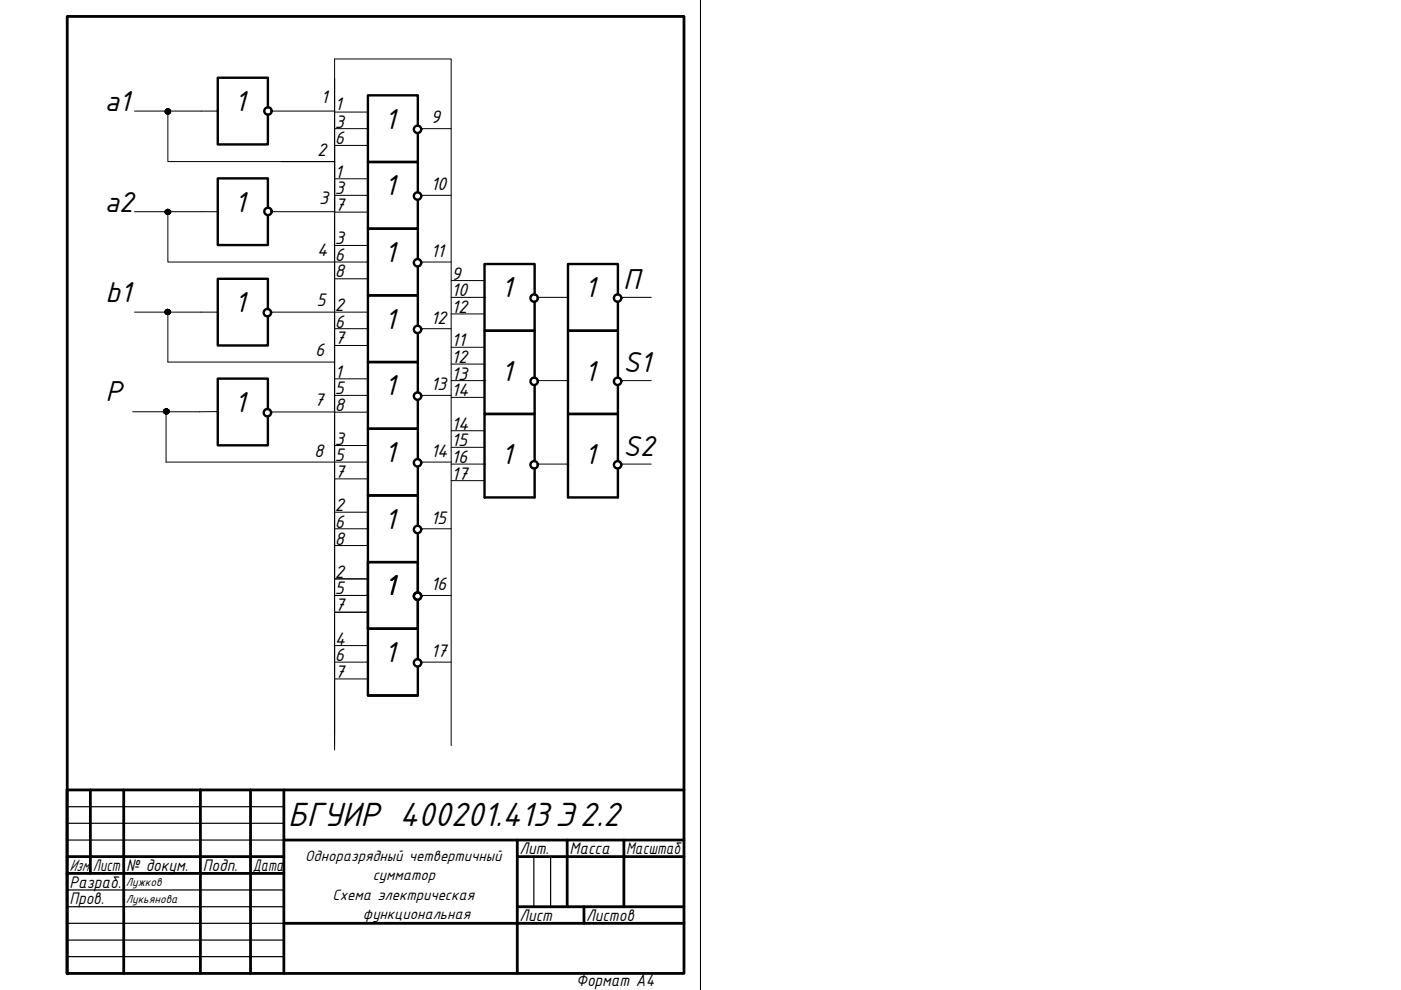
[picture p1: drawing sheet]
<svg xmlns="http://www.w3.org/2000/svg" width="297mm" height="210mm" viewBox="0 0 297 210" stroke-linecap="round" stroke-linejoin="round" font-family="sans-serif">
<!-- layer: 0 -->
<g fill="none" stroke="#000" stroke-width=".59">
<path d="M14.3 3.5h130.7v202.9h-130.7zM19.2 167.5v17.7M26.2 167.5v38.9M42.5 167.5v38.9M53.1 167.5v38.9M60.2 167.5v38.9M60.2 178.1h84.8M109.7 178.1v28.3M120.3 178.1v14.1M132.3 178.1v14.1M145 167.5h-130.8v38.9M14.2 181.6h46"/>
<path d="M14.2 185.2h46M60.2 195.8h84.8M109.7 181.6h35.3M109.7 192.2h35.3M123.8 192.2v3.6"/>
</g>
<path d="M148.5 0v209.9M14.2 171h46M14.2 174.6h46M14.2 178.1h46M109.7 178.1v3.5M14.2 188.7h46M14.2 192.2h46M14.2 199.3h46M14.2 195.8h46M113.2 181.6v10.6M116.7 181.6v10.6M14.2 202.8h46" fill="none" stroke="#000" stroke-width=".25"/>
<g fill="none" stroke="#000" stroke-width=".21">
<path d="M28.5 23.6h17.7M35.6 23.6v10.7h35.3M57.6 23.6h13.3M59.6 34.3h11.3v10.6M70.9 23.7v-7.1v28.3M70.9 30.7v92M70.9 27.3h7.1M70.9 30.8h7.1M70.9 23.8h7.1M70.9 37.9h7.1M89.3 27.3h6.4M28.5 44.9h17.7"/>
<path d="M35.6 44.9v10.7h42.4M57.6 44.9h13.3M70.9 41.4h7.1M70.9 45h7.1M70.9 59.1h7.1M70.9 52h7.1M89.3 41.4h6.4M89.3 55.6h6.4M95.7 59.5h7M28.5 66.2h17.7M35.6 66.2v10.6h35.3M57.5 66.2h20.5"/>
<path d="M70.9 69.7h7.1M70.9 73.3h7.1M89.3 69.7h6.4M95.7 63h7M95.7 66.6h7M95.7 77.2h7M95.7 73.6h7M114.1 63h6.3M131.7 63h6.4M35.2 87.3v10.7h42.8M46.2 87.3h-18.1M57.5 87.3h13.4"/>
<path d="M70.9 83.8h7.1M70.9 87.4h7.1M70.9 80.3h7.1M70.9 94.5h7.1M89.3 98h6.4M89.3 83.8h6.4M95.7 80.7h7M95.7 84.3h7M95.7 98.4h7M95.7 94.8h7M95.7 91.3h7M114.1 80.7h6.3"/>
<path d="M114.1 98.4h6.3M131.7 80.7h6.4M131.7 98.4h6.4M70.9 101.5h7.1M70.9 112.1h7.1M70.9 115.7h7.1M70.9 108.6h7.1M89.3 112.1h6.4M95.7 101.9h7M70.9 129.8h7.1M70.9 126.3h7.1M70.9 122.7h7.1"/>
<path d="M78 136.9h-7.1v21.2M89.3 126.3h6.4M70.9 140.4h7.1M70.9 143.9h7.1M89.3 140.4h6.4M95.7 158.1v-145.6h-24.8v146.5"/>
</g>
<g fill="none" stroke="#000" stroke-width=".51">
<path d="M56.8 22.7v-6.2h-10.6v14.1h10.6v-6.3M88.6 26.6v-6.4h-10.6v14.1h10.6v-6M56.8 44v-6.2h-10.6v14.2h10.6v-6.4M88.6 40.8v-6.5h-10.6v14.2h10.6v-6.1M88.6 54.9v-6.4h-10.6v14.1h10.6v-6.1M56.8 65.5v-6.4h-10.6v14.2h10.6v-6.2M88.6 69.1v-6.5h-10.6v14.2h10.6v-6.1M113.4 62.4v-6.4h-10.7v14.1h10.7v-6.1M131 62.4v-6.4h-10.6v14.1h10.6v-6.1M56.8 86.8v-6.5h-10.6v14.1h10.6v-6.1M88.6 83.2v-6.4h-10.6v14.1h10.6v-6.1M88.6 97.3v-6.4h-10.6v14.1h10.6v-6.1"/>
<path d="M113.4 80.1v-10h-10.7v17.7h10.7v-6.1M113.4 97.8v-10h-10.7v17.7h10.7v-6.2M131 80.1v-10h-10.6v17.7h10.6v-6.1M131 97.8v-10h-10.6v17.7h10.6v-6.2M78 119.2v7.1M88.6 111.5v-6.5h-10.6v14.2h10.6v-6.1M88.6 119.2v6.4v-6.4h-10.6v7.1M78 126.3v7h10.6v-6.1M88.6 139.8v-6.5h-10.6v14.2h10.6v-6.1M78 147.5h10.6"/>
<circle cx="56.8" cy="23.5" r=".78"/>
<circle cx="88.5" cy="27.4" r=".78"/>
<circle cx="56.8" cy="44.8" r=".78"/>
<circle cx="88.5" cy="41.6" r=".78"/>
<circle cx="88.5" cy="55.7" r=".78"/>
<circle cx="56.7" cy="66.3" r=".78"/>
<circle cx="88.5" cy="69.8" r=".78"/>
<circle cx="113.2" cy="63.2" r=".78"/>
<circle cx="130.9" cy="63.2" r=".78"/>
<circle cx="56.7" cy="87.5" r=".78"/>
<circle cx="88.5" cy="84" r=".78"/>
<circle cx="88.5" cy="98.1" r=".78"/>
<circle cx="113.2" cy="98.5" r=".78"/>
<circle cx="113.2" cy="80.8" r=".78"/>
<circle cx="130.9" cy="80.8" r=".78"/>
<circle cx="130.9" cy="98.5" r=".78"/>
<circle cx="88.5" cy="112.3" r=".78"/>
<circle cx="88.5" cy="126.4" r=".78"/>
<circle cx="88.5" cy="140.5" r=".78"/>
</g>
<g fill="#000" stroke="#000" stroke-width=".21">
<path d="M35.5 24.2h.2zM35.5 23.1h.2zM35.3 44.5h.6zM35.5 45.5h.2zM35.5 44.4h.2zM35.5 65.6h.1zM35 86.8h.6zM35.1 87.8h.3zM35.2 86.7h.1z"/>
<path d="M35.5 24.2h.2zM35.5 24.2h.2z"/>
<path d="M35.5 23.1h.2zM35.5 23.1h.2z"/>
<path d="M35.5 23.1h.3zM35.5 23.1h.3z"/>
<path d="M35.4 23.1h.4zM35.4 23.1h.4z"/>
<path d="M35.4 24.1h.4zM35.4 24.1l.3 .1z"/>
<path d="M35.4 23.1l.4 .1zM35.4 23.1l.4 .1z"/>
<path d="M35.4 24.1h.4zM35.4 24.1h.4z"/>
<path d="M35.3 23.2h.6zM35.3 23.2h.6z"/>
<path d="M35.3 24.1h.5zM35.3 24.1h.5z"/>
<path d="M35.3 23.2h.6zM35.3 23.2h.6z"/>
<path d="M35.2 23.2l.8 .1zM35.2 23.2l.8 .1z"/>
<path d="M35.2 24.1h.7zM35.2 24.1h.7z"/>
<path d="M35.3 24.1h.6zM35.3 24.1h.5z"/>
<path d="M35.2 23.3h.8zM35.2 23.3h.8z"/>
<path d="M35.2 24h.8zM35.2 24l.7 .1z"/>
<path d="M35.2 23.3h.9zM35.2 23.3h.9z"/>
<path d="M35.2 24h.8zM35.2 24h.8z"/>
<path d="M35.1 23.3l1 .1zM35.1 23.3l1 .1z"/>
<path d="M35.1 23.9h1zM35.1 23.9l.9 .1z"/>
<path d="M35.1 23.4h1zM35.1 23.4h1z"/>
<path d="M35.1 23.4l1 .1zM35.1 23.4l1 .1z"/>
<path d="M35.1 23.5l1 .1zM35.1 23.5l1 .1z"/>
<path d="M35.1 23.8h1zM35.1 23.8h1z"/>
<path d="M35.1 23.8l1 .1zM35.1 23.8l1 .1z"/>
<path d="M35.1 23.9h1zM35.1 23.9h1z"/>
<path d="M35 23.6h1.1zM35 23.6h1.1z"/>
<path d="M35 23.6h1.1zM35 23.6h1.1z"/>
<path d="M35 23.6l1.1 .1zM35 23.6l1.1 .1z"/>
<path d="M35 23.7h1.1zM35 23.7h1.1z"/>
<path d="M35 23.7h1.1zM35 23.7l1.1 .1z"/>
<path d="M35.5 45.5h.2zM35.5 45.5h.2z"/>
<path d="M35.5 44.4h.2zM35.5 44.4h.2z"/>
<path d="M35.5 44.4h.3zM35.4 44.4h.4z"/>
<path d="M35.4 44.4h.4zM35.4 44.4h.4z"/>
<path d="M35.4 45.4h.4zM35.4 45.4l.3 .1z"/>
<path d="M35.4 44.4l.4 .1zM35.4 44.4l.4 .1z"/>
<path d="M35.4 45.4h.4zM35.4 45.4h.4z"/>
<path d="M35.3 44.5h.6zM35.3 44.5h.6zM35.2 44.5h.7z"/>
<path d="M35.3 45.4h.5zM35.3 45.4h.5z"/>
<path d="M35.2 44.5h.8zM35.2 44.5h.8z"/>
<path d="M35.2 45.4h.7zM35.2 45.4h.7z"/>
<path d="M35.3 45.4h.6zM35.3 45.4h.5z"/>
<path d="M35.2 44.5l.8 .1zM35.2 44.6h.8z"/>
<path d="M35.2 45.3h.8zM35.2 45.3l.7 .1z"/>
<path d="M35.2 44.6h.9zM35.2 44.6h.9z"/>
<path d="M35.2 45.3h.8zM35.2 45.3h.8z"/>
<path d="M35.1 44.6l1 .1zM35.1 44.6l1 .1z"/>
<path d="M35.1 45.2h1zM35.1 45.2l.9 .1z"/>
<path d="M35.1 44.7h1zM35.1 44.7h1z"/>
<path d="M35.1 44.7l1 .1zM35.1 44.7l1 .1z"/>
<path d="M35.1 44.8h1zM35.1 44.8h1z"/>
<path d="M35.1 45.1h1zM35.1 45.1h1z"/>
<path d="M35.1 45.1l1 .1zM35.1 45.1l1 .1z"/>
<path d="M35.1 45.2h1zM35.1 45.2h1z"/>
<path d="M35 44.8l1.1 .1zM35 44.8l1.1 .1z"/>
<path d="M35 44.9h1.1zM35 44.9h1.1z"/>
<path d="M35 44.9l1.1 .1zM35 44.9l1.1 .1z"/>
<path d="M35 45l1.1 .1zM35 45l1.1 .1z"/>
<path d="M35 45.1h1.1zM35 45.1h1.1z"/>
<path d="M35.5 65.6h.2zM35.5 65.6h.2z"/>
<path d="M35.5 65.6h.2zM35.4 65.6h.3z"/>
<path d="M35.5 66.7h.2zM35.5 66.7h.1zM35.5 66.7h.1z"/>
<path d="M35.4 65.6h.4zM35.3 65.6h.5z"/>
<path d="M35.4 66.6h.3zM35.4 66.6l.3 .1z"/>
<path d="M35.3 65.6l.5 .1zM35.3 65.6l.5 .1z"/>
<path d="M35.3 66.6h.5zM35.3 66.6h.4z"/>
<path d="M35.3 65.7h.6zM35.3 65.7h.6z"/>
<path d="M35.3 66.6h.5zM35.3 66.6h.5z"/>
<path d="M35.2 65.7h.7zM35.2 65.7h.7z"/>
<path d="M35.2 66.6h.7zM35.2 66.6h.6z"/>
<path d="M35.2 65.7l.8 .1zM35.2 65.8h.8z"/>
<path d="M35.2 66.6h.7zM35.2 66.6h.7z"/>
<path d="M35.2 65.8h.8zM35.2 65.8h.8z"/>
<path d="M35.1 65.8h.9zM35.1 65.8h.9z"/>
<path d="M35.1 66.5h.9zM35.1 66.5h.9z"/>
<path d="M35.2 66.5h.8zM35.2 66.5l.7 .1z"/>
<path d="M35.1 65.8l1 .1zM35.1 65.8l1 .1z"/>
<path d="M35.1 66.4h.9zM35.1 66.4l.9 .1z"/>
<path d="M35.1 65.9h1zM35.1 65.9h1z"/>
<path d="M35 65.9l1.1 .1zM35 65.9l1.1 .1z"/>
<path d="M35 66.4h1.1zM35 66.4h1.1z"/>
<path d="M35.1 66.4h1zM35.1 66.4h.9z"/>
<path d="M35 66l1.1 .1zM35 66l1.1 .1z"/>
<path d="M35 66.1h1.1zM35 66.1h1.1z"/>
<path d="M35 66.1h1.1zM35 66.1h1.1z"/>
<path d="M35 66.1l1.1 .1zM35 66.1l1.1 .1z"/>
<path d="M35 66.2l1.1 .1zM35 66.2l1.1 .1z"/>
<path d="M35 66.3h1.1zM35 66.3h1.1z"/>
<path d="M35 66.3h1.1zM35 66.3l1.1 .1z"/>
<path d="M35.1 87.8h.2zM35.2 87.8h.1z"/>
<path d="M35.2 86.7h.2zM35.2 86.7h.2z"/>
<path d="M35.1 86.7h.3zM35.1 86.7h.3z"/>
<path d="M35.1 86.7h.4zM35 86.7h.5z"/>
<path d="M35.1 87.7h.3zM35.1 87.7l.3 .1z"/>
<path d="M35 86.7l.5 .1zM35 86.7l.5 .1z"/>
<path d="M35 87.7h.5zM35 87.7h.4z"/>
<path d="M35 86.8h.6zM35 86.8h.6zM34.9 86.8h.7z"/>
<path d="M35 87.7h.5zM35 87.7h.5z"/>
<path d="M34.9 86.8h.7zM34.9 86.8h.7z"/>
<path d="M34.9 87.6l.7 .1zM34.9 87.6l.7 .1z"/>
<path d="M35 87.7h.6zM35 87.7h.5z"/>
<path d="M34.9 86.8l.8 .1zM34.9 86.8l.8 .1z"/>
<path d="M34.9 87.6h.7zM34.9 87.6h.7z"/>
<path d="M34.8 86.9h.9zM34.8 86.9h.9z"/>
<path d="M34.8 87.6h.9zM34.8 87.6h.8z"/>
<path d="M34.8 86.9l1 .1zM34.8 86.9l1 .1z"/>
<path d="M34.8 87.5h.9zM34.8 87.5l.9 .1z"/>
<path d="M34.8 87h1zM34.8 87h1z"/>
<path d="M34.7 87l1.1 .1zM34.7 87l1.1 .1z"/>
<path d="M34.7 87.1h1.1zM34.7 87.1h1.1z"/>
<path d="M34.7 87.4h1.1zM34.7 87.4h1.1z"/>
<path d="M34.7 87.4l1.1 .1zM34.7 87.4l1.1 .1z"/>
<path d="M34.8 87.5h1zM34.8 87.5h.9z"/>
<path d="M34.7 87.1l1.1 .1zM34.7 87.1l1.1 .1z"/>
<path d="M34.7 87.2h1.1zM34.7 87.2h1.1z"/>
<path d="M34.7 87.2l1.1 .1zM34.7 87.2l1.1 .1z"/>
<path d="M34.7 87.3h1.1zM34.7 87.3h1.1z"/>
<path d="M34.7 87.3h1.1zM34.7 87.3l1.1 .1z"/>
</g>
<text font-size="7.9" x="61.1" y="175.1">БГУИР 400201.413 Э2.2</text>
<g font-size="6.6">
<text x="22.1" y="23.6">a1</text>
<text x="49.7" y="23.6">1</text>
<text x="81.5" y="27.3">1</text>
<text x="81.5" y="41.4">1</text>
<text x="22.1" y="44.9">a2</text>
<text x="49.7" y="44.9">1</text>
<text x="81.5" y="55.6">1</text>
<text x="22.4" y="64">b1</text>
<text x="106.3" y="63">1</text>
<text x="123.9" y="63">1</text>
<text x="132.1" y="61.3">П</text>
<text x="49.7" y="66.2">1</text>
<text x="81.5" y="69.7">1</text>
<text x="81.5" y="83.8">1</text>
<text x="106.3" y="80.7">1</text>
<text x="123.9" y="80.7">1</text>
<text x="132.1" y="79">S1</text>
<text x="22.4" y="85.1">P</text>
<text x="49.7" y="87.3">1</text>
<text x="81.5" y="98">1</text>
<text x="106.3" y="98.4">1</text>
<text x="123.9" y="98.4">1</text>
<text x="132.1" y="96.7">S2</text>
<text x="81.5" y="112.1">1</text>
<text x="81.5" y="126.3">1</text>
<text x="81.5" y="140.4">1</text>
</g>
<g font-size="4.1">
<text x="68.1" y="21.9">1</text>
<text x="71" y="23.4">1</text>
<text x="71" y="27.1">3</text>
<text x="91.3" y="26.2">9</text>
<text x="67.3" y="33">2</text>
<text x="71" y="30.6">6</text>
<text x="71" y="37.6">1</text>
<text x="71" y="41.2">3</text>
<text x="91.3" y="40.3">10</text>
<text x="67.6" y="43.2">3</text>
<text x="71" y="44.7">7</text>
<text x="71" y="51.8">3</text>
<text x="67.3" y="54.3">4</text>
<text x="71" y="55.3">6</text>
<text x="71" y="58.8">8</text>
<text x="91.3" y="54.5">11</text>
<text x="95.7" y="59.3">9</text>
<text x="67.1" y="64.9">5</text>
<text x="71" y="66">2</text>
<text x="95.7" y="62.8">10</text>
<text x="71" y="69.5">6</text>
<text x="91.3" y="68.6">12</text>
<text x="95.7" y="66.4">12</text>
<text x="66.8" y="75.5">6</text>
<text x="71" y="73">7</text>
<text x="95.7" y="76.9">12</text>
<text x="95.7" y="73.4">11</text>
<text x="71" y="80.1">1</text>
<text x="71" y="83.6">5</text>
<text x="91.3" y="82.7">13</text>
<text x="95.7" y="80.5">13</text>
<text x="66.6" y="86.1">7</text>
<text x="71" y="87.1">8</text>
<text x="95.7" y="84">14</text>
<text x="71" y="94.2">3</text>
<text x="95.7" y="94.6">15</text>
<text x="95.7" y="91.1">14</text>
<text x="66.6" y="96.8">8</text>
<text x="71" y="97.8">5</text>
<text x="71" y="101.3">7</text>
<text x="91.3" y="96.9">14</text>
<text x="95.7" y="98.1">16</text>
<text x="95.7" y="101.7">17</text>
<text x="71" y="108.4">2</text>
<text x="71" y="111.9">6</text>
<text x="91.3" y="111">15</text>
<text x="71" y="115.5">8</text>
<text x="71" y="122.5">2</text>
<text x="91.3" y="125.2">16</text>
<text x="71" y="126">5</text>
<text x="71" y="129.5">7</text>
<text x="71" y="136.7">4</text>
<text x="71" y="140.2">6</text>
<text x="71" y="143.7">7</text>
<text x="91.3" y="139.3">17</text>
</g>
<g font-size="3.8">
<text x="14.7" y="184.7">Изм.</text>
<text x="19.7" y="184.7">Лист</text>
<text x="26.7" y="184.7">№ докум.</text>
<text x="43" y="184.7">Подп.</text>
<text x="53.6" y="184.7">Дата</text>
<text x="110.1" y="181.2">Лит.</text>
<text x="120.8" y="181.2">Масса</text>
<text x="132.8" y="181.2">Масштаб</text>
<text x="14.7" y="188.2">Разраб.</text>
<text x="14.7" y="191.7">Пров.</text>
<text x="110.1" y="195.3">Лист</text>
<text x="124.3" y="195.3">Листов</text>
<text x="122.2" y="209.1">Формат А4</text>
</g>
<g font-size="3.5">
<text x="64.7" y="182.5">Одноразрядный четвертичный</text>
<text x="70.5" y="190.8">Схема электрическая</text>
<text x="79" y="186.7">сумматор</text>
<text x="77" y="194.9">функциональная</text>
</g>
<g font-size="2.7">
<text x="26.7" y="191.4">Лукьянова</text>
<text x="26.7" y="187.8">Лужков</text>
</g>
</svg>
